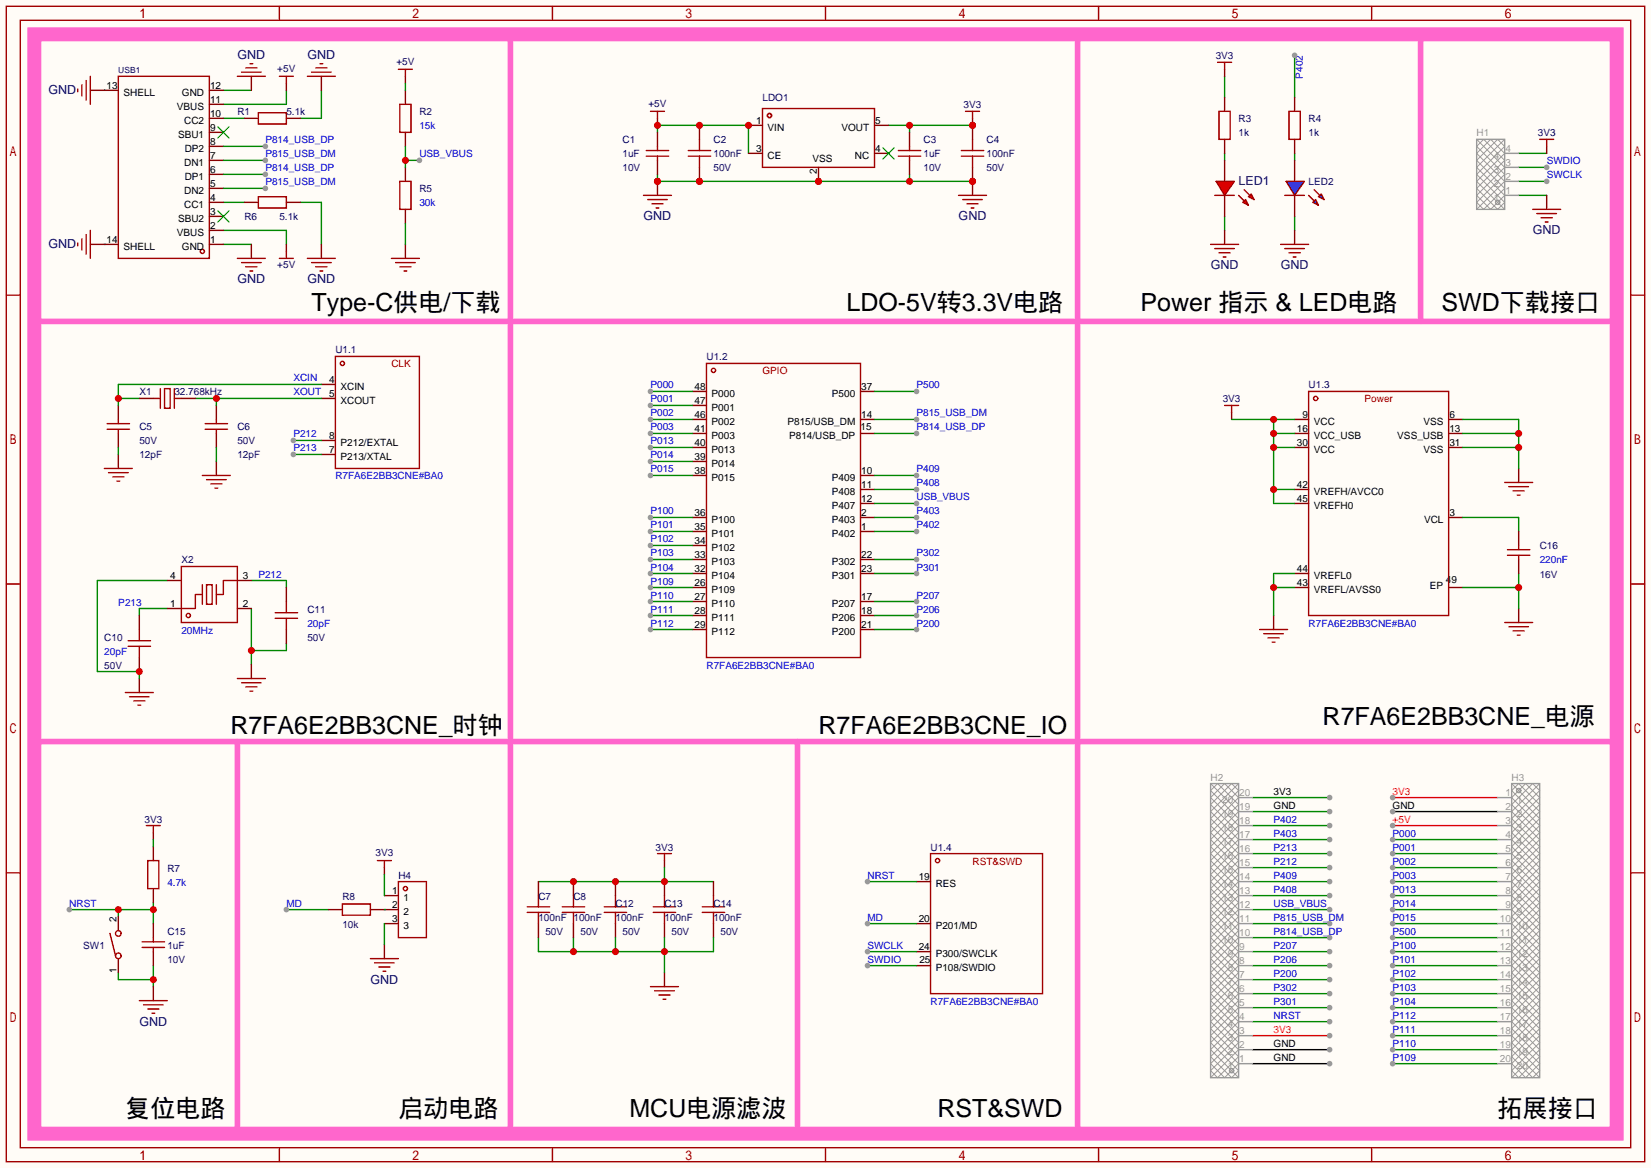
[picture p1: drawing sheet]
<svg xmlns="http://www.w3.org/2000/svg" width="299mm" height="212mm" viewBox="0 0 299 212" stroke-linecap="round" stroke-linejoin="round" font-family="sans-serif">
<path d="M0 0h299.5v211.8h-299.5z" fill="#fffcf7"/>
<g fill="none" stroke="#a10000" stroke-width=".25">
<path d="M1.1 1.1h297.2v209.6h-297.2zM3.7 3.7h292.1v204.5h-292.1zM50.7 1.1v2.6M100.2 1.1v2.6M149.7 1.1v2.6M199.3 1.1v2.6M248.8 1.1v2.6M1.1 53.5h2.6M295.8 53.5h2.5M60.8 64.6h15.3v20.4h-15.3zM128.1 65.9h28v53.4h-28zM237.4 71h25.4v40.6h-25.4z"/>
<path d="M1.1 105.9h2.6M295.8 105.9h2.5M1.1 158.3h2.6M168.8 154.8h20.3v25.4h-20.3zM295.8 158.3h2.5M50.7 208.2v2.5M100.2 208.2v2.5M149.7 208.2v2.5M199.3 208.2v2.5M248.8 208.2v2.5"/>
<circle cx="62.1" cy="65.9" r=".38"/>
<circle cx="129.4" cy="67.2" r=".38"/>
<circle cx="238.6" cy="72.3" r=".38"/>
<circle cx="170.1" cy="156.1" r=".38"/>
</g>
<g fill="none" stroke="#870000" stroke-width=".25">
<path d="M58.3 69.7h2.5M58.3 72.3h2.5M58.3 79.9h2.5M125.6 76.1h2.5M125.6 78.6h2.5M125.6 71h2.5M125.6 73.5h2.5M156.1 76.1h2.5M156.1 78.6h2.5M156.1 71h2.5M234.8 76.1h2.6M234.8 78.6h2.6"/>
<path d="M262.8 76.1h2.5M262.8 78.6h2.5M58.3 82.4h2.5M125.6 96.4h2.5M125.6 93.9h2.5M125.6 86.2h2.5M125.6 98.9h2.5M125.6 83.7h2.5M125.6 81.2h2.5M156.1 96.4h2.5M156.1 93.9h2.5M156.1 86.2h2.5"/>
<path d="M156.1 88.8h2.5M156.1 91.3h2.5M234.8 88.8h2.6M234.8 91.3h2.6M234.8 81.2h2.6M262.8 93.9h2.5M262.8 81.2h2.5M125.6 109.1h2.5M125.6 111.6h2.5M125.6 114.2h2.5M125.6 101.5h2.5M125.6 104h2.5"/>
<path d="M125.6 106.6h2.5M156.1 109.1h2.5M156.1 111.6h2.5M156.1 114.2h2.5M156.1 101.5h2.5M156.1 104h2.5M234.8 104h2.6M234.8 106.6h2.6M262.8 106.6h2.5M166.2 159.9h2.6M166.2 167.5h2.6M166.2 172.6h2.6"/>
<path d="M166.2 175.1h2.6"/>
</g>
<g fill="none" stroke="#008700" stroke-width=".25">
<path d="M18.9 16.4h.1M40.5 16.4h5.1M51.9 16.4v2.5h-11.4M58.3 16.4v5.1h-3.8M40.5 21.5h3.8M40.5 36.7h3.8M54.5 36.7h3.8v7.6M119.3 24v-1.3h16.5v5.1M119.3 31.6v1.3h57.1M165 31.6v1.3M18.9 44.3h.1M40.5 41.8h11.4v2.5"/>
<path d="M40.5 44.3h5.1"/>
</g>
<g fill="#c00">
<circle cx="119.3" cy="32.9" r=".63"/>
<circle cx="126.9" cy="32.9" r=".63"/>
<circle cx="148.5" cy="32.9" r=".63"/>
<circle cx="165" cy="32.9" r=".63"/>
<circle cx="176.4" cy="32.9" r=".63"/>
</g>
<path d="M161.2 22.7h15.2M165 22.7v1.3" fill="none" stroke="#008700" stroke-width=".25"/>
<g fill="#c00">
<circle cx="176.4" cy="22.7" r=".63"/>
<circle cx="165" cy="22.7" r=".63"/>
</g>
<path d="M222.1 13.8v3.9M234.8 10v7.7M222.1 27.8v1.3M222.1 39.2v2.6M234.8 39.2v2.6" fill="none" stroke="#008700" stroke-width=".25"/>
<circle cx="234.8" cy="10" r=".51" fill="#999"/>
<path d="M234.8 27.8v1.3M21.5 176.4v1.3h6.3M27.8 175.1v3.8" fill="none" stroke="#008700" stroke-width=".25"/>
<circle cx="27.8" cy="177.7" r=".63" fill="#c00"/>
<path d="M12.6 165h15.2M21.5 165v1.2M27.8 163.7v3.8" fill="none" stroke="#008700" stroke-width=".25"/>
<g fill="#c00">
<circle cx="21.5" cy="165" r=".63"/>
<circle cx="27.8" cy="165" r=".63"/>
</g>
<circle cx="12.6" cy="165" r=".51" fill="#999"/>
<g fill="none" stroke="#a10000" stroke-width=".25">
<path d="M14.1 16.1v.5M14.9 15.4v2M15.6 14.6v3.6M16.4 13.8v5.1M21.5 13.8h16.5v33.1h-16.5zM43.1 13.8h5M43.8 13.1h3.6M44.6 12.3h2M45.3 11.6h.5M50.7 13.8h2.5M51.9 13.8v1.3M55.8 13.8h5"/>
<path d="M56.5 13.1h3.6M57.3 12.3h2M58 11.6h.5M138.3 19.7h20.3v10.7h-20.3zM14.1 44.1v.5M14.9 43.3v2M15.6 42.5v3.6M16.4 41.8v5.1M43.1 46.9h5M43.8 47.6h3.6M44.6 48.4h2M45.3 49.1h.5"/>
<path d="M50.7 46.9h2.5M51.9 45.6v1.3M55.8 46.9h5M56.5 47.6h3.6M57.3 48.4h2M58 49.1h.5"/>
<circle cx="36.7" cy="45.6" r=".38"/>
</g>
<g fill="none" stroke="#870000" stroke-width=".25">
<path d="M16.4 16.4h5.1M38 18.9h2.5M38 16.4h2.5M45.6 13.8v2.6M51.9 15.1v1.3M58.3 13.8v2.6M38 39.2h2.5M38 36.7h2.5M38 34.2h2.5M38 31.6h2.5M38 29.1h2.5M38 26.5h2.5"/>
<path d="M38 24h2.5M38 21.5h2.5M135.8 22.7h2.5M16.4 44.3h5.1M38 44.3h2.5M38 41.8h2.5M45.6 44.3v2.6M51.9 44.3v1.3M58.3 44.3v2.6"/>
</g>
<path d="M39.5 38.2l2 2.1M39.5 23l2 2M41.5 38.2l-2 2.1M41.5 23l-2 2" fill="none" stroke="#3c3" stroke-width=".25"/>
<circle cx="135.8" cy="22.7" r=".63" fill="#c00"/>
<path d="M148.5 30.4v2.5" fill="none" stroke="#870000" stroke-width=".25"/>
<circle cx="148.5" cy="32.9" r=".63" fill="#c00"/>
<path d="M119.3 21.5v1.2M135.8 27.8h2.5M158.6 27.8h2.6M158.6 22.7h2.6" fill="none" stroke="#870000" stroke-width=".25"/>
<path d="M160.1 26.8l2.1 2M162.2 26.8l-2.1 2" fill="none" stroke="#3c3" stroke-width=".25"/>
<circle cx="139.6" cy="21" r=".38" fill="none" stroke="#a10000" stroke-width=".25"/>
<circle cx="119.3" cy="22.7" r=".63" fill="#c00"/>
<path d="M118 20.2h2.5M119.3 20.2v1.3" fill="none" stroke="#a10000" stroke-width=".25"/>
<path d="M119.3 32.9v2.5" fill="none" stroke="#870000" stroke-width=".25"/>
<circle cx="119.3" cy="32.9" r=".63" fill="#c00"/>
<path d="M116.7 35.4h5.1M117.5 36.2h3.5M118.2 37h2.1M119 37.7h.5M173.9 35.4h5M174.6 36.2h3.6M175.1 20.2h2.6M175.4 37h2M176.1 37.7h.6M176.4 20.2v1.3M220.3 35.4h3.6" fill="none" stroke="#a10000" stroke-width=".25"/>
<path d="M176.4 21.5v1.2M176.4 32.9v2.5M222.1 29.1v3.8M222.1 35.4v3.8" fill="none" stroke="#870000" stroke-width=".25"/>
<g fill="#f00" stroke="#a10000" stroke-width=".25">
<path d="M220.6 32.9h3.3l-1.8 2.5z"/>
<path d="M226.4 35.7l.5-.5 .6 1z"/>
<path d="M225.4 36.7l.5-.5 .5 1z"/>
</g>
<path d="M224.7 35.4l1 1M225.7 34.4l1 1M233 35.4h3.6" fill="none" stroke="#a10000" stroke-width=".25"/>
<path d="M234.8 29.1v3.8M234.8 35.4v3.8" fill="none" stroke="#870000" stroke-width=".25"/>
<g fill="#00f" stroke="#a10000" stroke-width=".25">
<path d="M233.3 32.9h3.3l-1.8 2.5z"/>
<path d="M239.1 35.7l.5-.5 .6 1z"/>
<path d="M238.1 36.7l.5-.5 .5 1z"/>
</g>
<g fill="none" stroke="#a10000" stroke-width=".25">
<path d="M220.9 11.3h2.5M222.1 11.3v1.3M46.9 20.4h5v2.1h-5zM46.9 35.7h5v2h-5zM124.8 28.3h4.1M237.4 35.4l1 1M238.4 34.4l1 1M219.6 44.3h5.1M220.3 45.1h3.6M221.1 45.8h2M221.9 46.6h.5M232.3 44.3h5.1"/>
<path d="M233 45.1h3.6M233.8 45.8h2M234.6 46.6h.5M26.5 149.7h2.6M27.8 149.7v1.3M19.9 169.3l1.1 4.1M25.3 181.5h5.1M26 182.2h3.6M26.8 183h2M27.6 183.8h.5"/>
<circle cx="21.5" cy="169.3" r=".51"/>
<circle cx="21.5" cy="173.4" r=".51"/>
</g>
<path d="M222.1 12.6v1.2M44.3 21.5h2.6M44.3 36.7h2.6M51.9 21.5h2.6M51.9 36.7h2.6M126.9 30.4v2.5M222.1 41.8v2.5M234.8 41.8v2.5M27.8 151v1.3M21.5 166.2v2.6M21.5 173.9v2.5M27.8 178.9v2.6" fill="none" stroke="#870000" stroke-width=".25"/>
<circle cx="126.9" cy="32.9" r=".63" fill="#c00"/>
<path d="M124.8 27.3h4.1M126.9 25.3v2" fill="none" stroke="#a10000" stroke-width=".25"/>
<path d="M126.9 22.7v2.6" fill="none" stroke="#870000" stroke-width=".25"/>
<circle cx="126.9" cy="22.7" r=".63" fill="#c00"/>
<path d="M126.9 28.3v2.1M174.4 28.3h4" fill="none" stroke="#a10000" stroke-width=".25"/>
<path d="M176.4 30.4v2.5" fill="none" stroke="#870000" stroke-width=".25"/>
<circle cx="176.4" cy="32.9" r=".63" fill="#c00"/>
<path d="M174.4 27.3h4M176.4 25.3v2" fill="none" stroke="#a10000" stroke-width=".25"/>
<path d="M176.4 22.7v2.6" fill="none" stroke="#870000" stroke-width=".25"/>
<circle cx="176.4" cy="22.7" r=".63" fill="#c00"/>
<path d="M117.2 28.3h4.1M117.2 27.3h4.1M119.3 26.5v.8M119.3 28.3v.8M162.9 28.3h4.1M162.9 27.3h4.1M165 26.5v.8M165 28.3v.8M176.4 28.3v2.1M221.1 20.2h2v5.1h-2zM233.8 20.2h2v5.1h-2z" fill="none" stroke="#a10000" stroke-width=".25"/>
<path d="M222.1 17.7v2.5M234.8 17.7v2.5M119.3 24v2.5M119.3 29.1v2.5M165 24v2.5M165 29.1v2.5M222.1 25.3v2.5M234.8 25.3v2.5" fill="none" stroke="#870000" stroke-width=".25"/>
<path d="M275.5 30.4h5" fill="none" stroke="#008700" stroke-width=".25"/>
<circle cx="280.5" cy="30.4" r=".51" fill="#999"/>
<path d="M275.5 27.8h5M275.5 35.4h5M275.5 32.9h5" fill="none" stroke="#008700" stroke-width=".25"/>
<circle cx="280.5" cy="32.9" r=".51" fill="#999"/>
<path d="M280.5 26.5v1.3M280.5 35.4v2.6" fill="none" stroke="#870000" stroke-width=".25"/>
<path d="M278 38h5.1M278.8 38.7h3.5M279.3 25.3h2.5M279.5 39.5h2.1M280.5 25.3v1.2M280.3 40.3h.5" fill="none" stroke="#a10000" stroke-width=".25"/>
<path d="M45.6 110.4v10.1M51.9 116.7v1.3h-6.3" fill="none" stroke="#008700" stroke-width=".25"/>
<circle cx="45.6" cy="118" r=".63" fill="#c00"/>
<path d="M21.5 73.5v2.6M21.5 78.6v2.6M39.2 73.5v2.6M39.2 78.6v2.6M21.5 82.4v2.6M39.2 83.7v2.5M25.3 123.1v2.5M45.6 120.5v2.6" fill="none" stroke="#870000" stroke-width=".25"/>
<g fill="none" stroke="#a10000" stroke-width=".25">
<path d="M19.4 77.9h4.1M19.4 76.8h4.1M21.5 76.1v.7M21.5 77.9v.7M37.2 77.9h4.1M37.2 76.8h4.1M39.2 76.1v.7M39.2 77.9v.7M18.9 85h5.1M19.7 85.7h3.5M20.4 86.5h2.1M21.2 87.2h.5"/>
<path d="M36.7 86.2h5.1M37.5 87h3.5M38.2 87.8h2.1M39 88.5h.5M22.7 125.6h5.1M23.5 126.4h3.6M24.3 127.1h2M25 127.9h.5M43.1 123.1h5M43.8 123.8h3.6M44.6 124.6h2M45.3 125.3h.5"/>
</g>
<path d="M21.5 72.3h3.8M58.3 69.7h-36.8v3.8M21.5 81.2v1.2M39.2 81.2v2.5" fill="none" stroke="#008700" stroke-width=".25"/>
<circle cx="21.5" cy="72.3" r=".63" fill="#c00"/>
<path d="M35.4 72.3h22.9M39.2 72.3v1.2" fill="none" stroke="#008700" stroke-width=".25"/>
<circle cx="39.2" cy="72.3" r=".63" fill="#c00"/>
<g fill="none" stroke="#a10000" stroke-width=".25">
<path d="M27.8 72.3h1.3M29.1 70.5v3.5M29.8 70.5h1.1v3.5h-1.1zM31.6 72.3h1.3M31.6 70.5v3.5M68.5 156.1h2.5M69.7 156.1v1.3M72.3 159.9h5v10.2h-5zM67.2 173.9h5.1M67.9 174.6h3.6M68.7 175.4h2M69.5 176.1h.5"/>
<circle cx="73.5" cy="161.2" r=".38"/>
</g>
<path d="M25.3 72.3h2.5M32.9 72.3h2.5M69.7 157.4v1.2M69.7 171.3v2.6M69.7 162.4h2.6M69.7 165h2.6M69.7 167.5h2.6" fill="none" stroke="#870000" stroke-width=".25"/>
<path d="M51.9 165h7.7" fill="none" stroke="#008700" stroke-width=".25"/>
<circle cx="51.9" cy="165" r=".51" fill="#999"/>
<path d="M30.4 105.3h-12.7v16.5h7.6v1.3M27.8 152.3v1.2M69.7 158.6v3.8M157.4 159.9h8.8M69.7 165h.1M69.7 167.5v3.8" fill="none" stroke="#008700" stroke-width=".25"/>
<path d="M27.8 153.5v2.6M27.8 161.2v2.5M59.6 165h2.5M67.2 165h2.5" fill="none" stroke="#870000" stroke-width=".25"/>
<path d="M26.8 156.1h2v5.1h-2zM62.1 164h5.1v2h-5.1z" fill="none" stroke="#a10000" stroke-width=".25"/>
<circle cx="157.4" cy="159.9" r=".51" fill="#999"/>
<path d="M157.4 167.5h8.8" fill="none" stroke="#008700" stroke-width=".25"/>
<circle cx="157.4" cy="167.5" r=".51" fill="#999"/>
<path d="M157.4 175.1h8.8" fill="none" stroke="#008700" stroke-width=".25"/>
<circle cx="157.4" cy="175.1" r=".51" fill="#999"/>
<path d="M157.4 172.6h8.8" fill="none" stroke="#008700" stroke-width=".25"/>
<circle cx="157.4" cy="172.6" r=".51" fill="#999"/>
<path d="M111.6 159.9v2.5M120.5 156.1v1.3M111.6 167.5v2.6" fill="none" stroke="#870000" stroke-width=".25"/>
<path d="M119.3 154.8h2.5M120.5 154.8v1.3M109.6 165.5h4.1M109.6 164.5h4.1M111.6 162.4v2.1" fill="none" stroke="#a10000" stroke-width=".25"/>
<path d="M97.7 159.9h31.7M120.5 157.4v2.5" fill="none" stroke="#008700" stroke-width=".25"/>
<circle cx="111.6" cy="159.9" r=".63" fill="#c00"/>
<path d="M111.6 165.5v2M118.5 165.5h4.1M118.5 164.5h4.1M120.5 162.4v2.1" fill="none" stroke="#a10000" stroke-width=".25"/>
<path d="M120.5 159.9v2.5M120.5 167.5v2.6" fill="none" stroke="#870000" stroke-width=".25"/>
<circle cx="120.5" cy="159.9" r=".63" fill="#c00"/>
<path d="M118 178.9h5.1M118.7 179.7h3.6M120.5 165.5v2M127.4 165.5h4M127.4 164.5h4M129.4 162.4v2.1M129.4 165.5v2M119.5 180.5h2M120.3 181.2h.5" fill="none" stroke="#a10000" stroke-width=".25"/>
<path d="M129.4 159.9v2.5M120.5 176.4v2.5M129.4 167.5v2.6" fill="none" stroke="#870000" stroke-width=".25"/>
<path d="M97.7 170.1v2.5h31.7v-2.5M104 170.1v2.5M111.6 170.1v2.5M120.5 170.1v6.3" fill="none" stroke="#008700" stroke-width=".25"/>
<g fill="#c00">
<circle cx="120.5" cy="172.6" r=".63"/>
<circle cx="111.6" cy="172.6" r=".63"/>
<circle cx="104" cy="172.6" r=".63"/>
</g>
<path d="M223.4 74.8v1.3M275.5 85v2.5M275.5 110.4v2.5" fill="none" stroke="#870000" stroke-width=".25"/>
<path d="M222.1 73.5h2.6M223.4 73.5v1.3M272.9 87.5h5.1M273.7 88.3h3.5M274.4 89h2.1M275.2 89.8h.5M272.9 112.9h5.1M273.7 113.7h3.5M274.4 114.4h2.1M275.2 115.2h.5" fill="none" stroke="#a10000" stroke-width=".25"/>
<path d="M265.3 93.9h10.2v2.5M265.3 106.6h10.2M275.5 104v6.4" fill="none" stroke="#008700" stroke-width=".25"/>
<circle cx="275.5" cy="106.6" r=".63" fill="#c00"/>
<path d="M265.3 76.1h10.2v8.9M265.3 78.6h10.2M265.3 81.2h10.2" fill="none" stroke="#008700" stroke-width=".25"/>
<g fill="#c00">
<circle cx="275.5" cy="78.6" r=".63"/>
<circle cx="275.5" cy="81.2" r=".63"/>
</g>
<path d="M231 111.6v2.6" fill="none" stroke="#870000" stroke-width=".25"/>
<path d="M228.5 114.2h5.1M229.2 114.9h3.6M230 115.7h2M230.8 116.5h.5" fill="none" stroke="#a10000" stroke-width=".25"/>
<path d="M223.4 76.1h11.4M231 76.1v15.2h3.8M231 78.6h3.8M231 81.2h3.8M231 88.8h3.8" fill="none" stroke="#008700" stroke-width=".25"/>
<g fill="#c00">
<circle cx="231" cy="76.1" r=".63"/>
<circle cx="231" cy="78.6" r=".63"/>
<circle cx="231" cy="81.2" r=".63"/>
<circle cx="231" cy="88.8" r=".63"/>
</g>
<path d="M158.6 76.1h7.6" fill="none" stroke="#008700" stroke-width=".25"/>
<circle cx="166.2" cy="76.1" r=".51" fill="#999"/>
<path d="M158.6 78.6h7.6" fill="none" stroke="#008700" stroke-width=".25"/>
<circle cx="166.2" cy="78.6" r=".51" fill="#999"/>
<path d="M40.5 26.5h7.6" fill="none" stroke="#008700" stroke-width=".25"/>
<circle cx="48.1" cy="26.5" r=".51" fill="#999"/>
<path d="M40.5 31.6h7.6" fill="none" stroke="#008700" stroke-width=".25"/>
<circle cx="48.1" cy="31.6" r=".51" fill="#999"/>
<path d="M40.5 34.2h7.6" fill="none" stroke="#008700" stroke-width=".25"/>
<circle cx="48.1" cy="34.2" r=".51" fill="#999"/>
<path d="M40.5 29.1h7.6" fill="none" stroke="#008700" stroke-width=".25"/>
<circle cx="48.1" cy="29.1" r=".51" fill="#999"/>
<path d="M158.6 91.3h7.6" fill="none" stroke="#008700" stroke-width=".25"/>
<circle cx="166.2" cy="91.3" r=".51" fill="#999"/>
<path d="M73.5 13.8v1.3M73.5 16.4v2.5M73.5 24v2.5M73.5 30.4v2.5M73.5 38v2.5M73.5 44.3v2.6" fill="none" stroke="#870000" stroke-width=".25"/>
<path d="M72.3 12.6h2.5M72.5 18.9h2v5.1h-2zM73.5 12.6v1.2M72.5 32.9h2v5.1h-2zM71 46.9h5.1M71.8 47.6h3.5M72.5 48.4h2M73.3 49.1h.5" fill="none" stroke="#a10000" stroke-width=".25"/>
<path d="M73.5 15.1v1.3M73.5 26.5v3.9M73.5 29.1h2.6M73.5 40.5v3.8" fill="none" stroke="#008700" stroke-width=".25"/>
<circle cx="73.5" cy="29.1" r=".63" fill="#c00"/>
<circle cx="76.1" cy="29.1" r=".51" fill="#999"/>
<path d="M227.2 182.8h14" fill="none" stroke="#008700" stroke-width=".25"/>
<circle cx="241.2" cy="182.8" r=".51" fill="#999"/>
<path d="M227.2 185.3h14" fill="none" stroke="#008700" stroke-width=".25"/>
<circle cx="241.2" cy="185.3" r=".51" fill="#999"/>
<path d="M227.2 187.8h14" fill="none" stroke="#f00" stroke-width=".25"/>
<circle cx="241.2" cy="187.8" r=".51" fill="#999"/>
<path d="M227.2 190.4h14" fill="none" stroke="#000" stroke-width=".25"/>
<circle cx="241.2" cy="190.4" r=".51" fill="#999"/>
<path d="M227.2 192.9h14" fill="none" stroke="#000" stroke-width=".25"/>
<circle cx="241.2" cy="192.9" r=".51" fill="#999"/>
<path d="M252.6 144.7h19.1" fill="none" stroke="#f00" stroke-width=".25"/>
<circle cx="252.6" cy="144.7" r=".51" fill="#999"/>
<path d="M252.6 147.2h19.1" fill="none" stroke="#000" stroke-width=".25"/>
<circle cx="252.6" cy="147.2" r=".51" fill="#999"/>
<path d="M252.6 149.7h19.1" fill="none" stroke="#f00" stroke-width=".25"/>
<circle cx="252.6" cy="149.7" r=".51" fill="#999"/>
<path d="M252.6 167.5h19.1" fill="none" stroke="#008700" stroke-width=".25"/>
<circle cx="252.6" cy="167.5" r=".51" fill="#999"/>
<path d="M252.6 165h19.1" fill="none" stroke="#008700" stroke-width=".25"/>
<circle cx="252.6" cy="165" r=".51" fill="#999"/>
<path d="M252.6 162.4h19.1" fill="none" stroke="#008700" stroke-width=".25"/>
<circle cx="252.6" cy="162.4" r=".51" fill="#999"/>
<path d="M252.6 159.9h19.1" fill="none" stroke="#008700" stroke-width=".25"/>
<circle cx="252.6" cy="159.9" r=".51" fill="#999"/>
<path d="M252.6 157.4h19.1" fill="none" stroke="#008700" stroke-width=".25"/>
<circle cx="252.6" cy="157.4" r=".51" fill="#999"/>
<path d="M252.6 152.3h19.1" fill="none" stroke="#008700" stroke-width=".25"/>
<circle cx="252.6" cy="152.3" r=".51" fill="#999"/>
<path d="M252.6 154.8h19.1" fill="none" stroke="#008700" stroke-width=".25"/>
<circle cx="252.6" cy="154.8" r=".51" fill="#999"/>
<path d="M118 71h7.6" fill="none" stroke="#008700" stroke-width=".25"/>
<circle cx="118" cy="71" r=".51" fill="#999"/>
<path d="M118 73.5h7.6" fill="none" stroke="#008700" stroke-width=".25"/>
<circle cx="118" cy="73.5" r=".51" fill="#999"/>
<path d="M118 76.1h7.6" fill="none" stroke="#008700" stroke-width=".25"/>
<circle cx="118" cy="76.1" r=".51" fill="#999"/>
<path d="M118 78.6h7.6" fill="none" stroke="#008700" stroke-width=".25"/>
<circle cx="118" cy="78.6" r=".51" fill="#999"/>
<path d="M118 81.2h7.6" fill="none" stroke="#008700" stroke-width=".25"/>
<circle cx="118" cy="81.2" r=".51" fill="#999"/>
<path d="M118 83.7h7.6" fill="none" stroke="#008700" stroke-width=".25"/>
<circle cx="118" cy="83.7" r=".51" fill="#999"/>
<path d="M118 93.9h7.6" fill="none" stroke="#008700" stroke-width=".25"/>
<circle cx="118" cy="93.9" r=".51" fill="#999"/>
<path d="M118 96.4h7.6" fill="none" stroke="#008700" stroke-width=".25"/>
<circle cx="118" cy="96.4" r=".51" fill="#999"/>
<path d="M118 98.9h7.6" fill="none" stroke="#008700" stroke-width=".25"/>
<circle cx="118" cy="98.9" r=".51" fill="#999"/>
<path d="M118 101.5h7.6" fill="none" stroke="#008700" stroke-width=".25"/>
<circle cx="118" cy="101.5" r=".51" fill="#999"/>
<path d="M118 104h7.6" fill="none" stroke="#008700" stroke-width=".25"/>
<circle cx="118" cy="104" r=".51" fill="#999"/>
<path d="M118 106.6h7.6" fill="none" stroke="#008700" stroke-width=".25"/>
<circle cx="118" cy="106.6" r=".51" fill="#999"/>
<path d="M118 109.1h7.6" fill="none" stroke="#008700" stroke-width=".25"/>
<circle cx="118" cy="109.1" r=".51" fill="#999"/>
<path d="M118 111.6h7.6" fill="none" stroke="#008700" stroke-width=".25"/>
<circle cx="118" cy="111.6" r=".51" fill="#999"/>
<path d="M118 114.2h7.6" fill="none" stroke="#008700" stroke-width=".25"/>
<circle cx="118" cy="114.2" r=".51" fill="#999"/>
<path d="M158.6 114.2h7.6" fill="none" stroke="#008700" stroke-width=".25"/>
<circle cx="166.2" cy="114.2" r=".51" fill="#999"/>
<path d="M158.6 111.6h7.6" fill="none" stroke="#008700" stroke-width=".25"/>
<circle cx="166.2" cy="111.6" r=".51" fill="#999"/>
<path d="M158.6 109.1h7.6" fill="none" stroke="#008700" stroke-width=".25"/>
<circle cx="166.2" cy="109.1" r=".51" fill="#999"/>
<path d="M158.6 104h7.6" fill="none" stroke="#008700" stroke-width=".25"/>
<circle cx="166.2" cy="104" r=".51" fill="#999"/>
<path d="M158.6 101.5h7.6" fill="none" stroke="#008700" stroke-width=".25"/>
<circle cx="166.2" cy="101.5" r=".51" fill="#999"/>
<path d="M158.6 96.4h7.6" fill="none" stroke="#008700" stroke-width=".25"/>
<circle cx="166.2" cy="96.4" r=".51" fill="#999"/>
<path d="M158.6 93.9h7.6" fill="none" stroke="#008700" stroke-width=".25"/>
<circle cx="166.2" cy="93.9" r=".51" fill="#999"/>
<path d="M158.6 88.8h7.6" fill="none" stroke="#008700" stroke-width=".25"/>
<circle cx="166.2" cy="88.8" r=".51" fill="#999"/>
<path d="M158.6 86.2h7.6" fill="none" stroke="#008700" stroke-width=".25"/>
<circle cx="166.2" cy="86.2" r=".51" fill="#999"/>
<path d="M158.6 71h7.6" fill="none" stroke="#008700" stroke-width=".25"/>
<circle cx="166.2" cy="71" r=".51" fill="#999"/>
<path d="M118 86.2h7.6" fill="none" stroke="#008700" stroke-width=".25"/>
<circle cx="118" cy="86.2" r=".51" fill="#999"/>
<path d="M227.2 162.4h14" fill="none" stroke="#008700" stroke-width=".25"/>
<circle cx="241.2" cy="162.4" r=".51" fill="#999"/>
<path d="M227.2 159.9h14" fill="none" stroke="#008700" stroke-width=".25"/>
<circle cx="241.2" cy="159.9" r=".51" fill="#999"/>
<path d="M227.2 157.4h14" fill="none" stroke="#008700" stroke-width=".25"/>
<circle cx="241.2" cy="157.4" r=".51" fill="#999"/>
<path d="M227.2 154.8h14" fill="none" stroke="#008700" stroke-width=".25"/>
<circle cx="241.2" cy="154.8" r=".51" fill="#999"/>
<path d="M227.2 149.7h14" fill="none" stroke="#008700" stroke-width=".25"/>
<circle cx="241.2" cy="149.7" r=".51" fill="#999"/>
<path d="M227.2 147.2h14" fill="none" stroke="#008700" stroke-width=".25"/>
<circle cx="241.2" cy="147.2" r=".51" fill="#999"/>
<path d="M227.2 180.2h14" fill="none" stroke="#008700" stroke-width=".25"/>
<circle cx="241.2" cy="180.2" r=".51" fill="#999"/>
<path d="M227.2 177.7h14" fill="none" stroke="#008700" stroke-width=".25"/>
<circle cx="241.2" cy="177.7" r=".51" fill="#999"/>
<path d="M227.2 175.1h14" fill="none" stroke="#008700" stroke-width=".25"/>
<circle cx="241.2" cy="175.1" r=".51" fill="#999"/>
<path d="M227.2 172.6h14" fill="none" stroke="#008700" stroke-width=".25"/>
<circle cx="241.2" cy="172.6" r=".51" fill="#999"/>
<path d="M227.2 170.1h14" fill="none" stroke="#008700" stroke-width=".25"/>
<circle cx="241.2" cy="170.1" r=".51" fill="#999"/>
<path d="M227.2 167.5h14" fill="none" stroke="#008700" stroke-width=".25"/>
<circle cx="241.2" cy="167.5" r=".51" fill="#999"/>
<path d="M227.2 165h14" fill="none" stroke="#008700" stroke-width=".25"/>
<circle cx="241.2" cy="165" r=".51" fill="#999"/>
<path d="M252.6 192.9h19.1" fill="none" stroke="#008700" stroke-width=".25"/>
<circle cx="252.6" cy="192.9" r=".51" fill="#999"/>
<path d="M252.6 180.2h19.1" fill="none" stroke="#008700" stroke-width=".25"/>
<circle cx="252.6" cy="180.2" r=".51" fill="#999"/>
<path d="M252.6 182.8h19.1" fill="none" stroke="#008700" stroke-width=".25"/>
<circle cx="252.6" cy="182.8" r=".51" fill="#999"/>
<path d="M252.6 185.3h19.1" fill="none" stroke="#008700" stroke-width=".25"/>
<circle cx="252.6" cy="185.3" r=".51" fill="#999"/>
<path d="M252.6 187.8h19.1" fill="none" stroke="#008700" stroke-width=".25"/>
<circle cx="252.6" cy="187.8" r=".51" fill="#999"/>
<path d="M252.6 190.4h19.1" fill="none" stroke="#008700" stroke-width=".25"/>
<circle cx="252.6" cy="190.4" r=".51" fill="#999"/>
<path d="M252.6 170.1h19.1" fill="none" stroke="#008700" stroke-width=".25"/>
<circle cx="252.6" cy="170.1" r=".51" fill="#999"/>
<path d="M252.6 172.6h19.1" fill="none" stroke="#008700" stroke-width=".25"/>
<circle cx="252.6" cy="172.6" r=".51" fill="#999"/>
<path d="M252.6 175.1h19.1" fill="none" stroke="#008700" stroke-width=".25"/>
<circle cx="252.6" cy="175.1" r=".51" fill="#999"/>
<path d="M252.6 177.7h19.1" fill="none" stroke="#008700" stroke-width=".25"/>
<circle cx="252.6" cy="177.7" r=".51" fill="#999"/>
<path d="M6.2 6.2h287v199.4h-287z" fill="none" stroke="#f6c" stroke-width="2.5"/>
<path d="M195.5 6.2v199.4M257.7 7.5v50.8M6.2 134.5h287M43.1 134.5v69.8M144.7 134.5v69.8" fill="none" stroke="#f6c" stroke-width="1"/>
<path d="M53.2 79.9h5.1" fill="none" stroke="#008700" stroke-width=".25"/>
<circle cx="53.2" cy="79.9" r=".51" fill="#999"/>
<path d="M53.2 82.4h5.1M30.4 110.4h-5.1v1.2" fill="none" stroke="#008700" stroke-width=".25"/>
<circle cx="53.2" cy="82.4" r=".51" fill="#999"/>
<path d="M45.6 105.3h6.3v1.3M227.2 144.7h14" fill="none" stroke="#008700" stroke-width=".25"/>
<path d="M92.6 6.2v199.9M6.2 58.3h287" fill="none" stroke="#f6c" stroke-width="1"/>
<circle cx="241.2" cy="144.7" r=".51" fill="#999"/>
<path d="M227.2 152.3h14" fill="none" stroke="#008700" stroke-width=".25"/>
<circle cx="241.2" cy="152.3" r=".51" fill="#999"/>
<g fill="none" stroke="#a10000" stroke-width=".25">
<path d="M273.4 99.7h4.1M275.5 98.9v.8M273.4 100.7h4.1M275.5 100.7v.8M25.8 171.8h4M25.8 170.8h4M27.8 170.1v.7M27.8 171.8v.8M95.6 165.5h4.1M95.6 164.5h4.1M97.7 162.4v2.1M97.7 165.5v2"/>
<path d="M102 165.5h4M102 164.5h4M104 162.4v2.1"/>
</g>
<path d="M275.5 96.4v2.5M275.5 101.5v2.5M97.7 159.9v2.5M104 159.9v2.5M27.8 167.5v2.6M27.8 172.6v2.5M97.7 167.5v2.6M104 167.5v2.6" fill="none" stroke="#870000" stroke-width=".25"/>
<circle cx="104" cy="159.9" r=".63" fill="#c00"/>
<path d="M104 165.5v2" fill="none" stroke="#a10000" stroke-width=".25"/>
<path d="M231 106.6h3.8M234.8 104h-3.8v7.6" fill="none" stroke="#008700" stroke-width=".25"/>
<circle cx="231" cy="106.6" r=".63" fill="#c00"/>
<path d="M25.3 119.3v2.5M30.4 110.4h2.5M30.4 105.3h2.5M43.1 110.4h2.5M43.1 105.3h2.5M51.9 106.6v2.5M51.9 114.2v2.5" fill="none" stroke="#870000" stroke-width=".25"/>
<g fill="none" stroke="#a10000" stroke-width=".25">
<path d="M23.2 117.2h4.1M32.9 102.7h10.2v10.2h-10.2zM36.7 107.8h-1.3v2.6h-2.5M36.7 106v3.6M37.5 106h1v3.6h-1zM39.2 106v3.6M43.1 105.3h-2.6v2.5h-1.3M49.9 112.1h4.1M49.9 111.1h4.1M51.9 109.1v2M51.9 112.1v2.1"/>
<circle cx="34.2" cy="111.6" r=".38"/>
</g>
<circle cx="25.3" cy="121.8" r=".63" fill="#c00"/>
<path d="M23.2 116.2h4.1M25.3 114.2v2M25.3 117.2v2.1" fill="none" stroke="#a10000" stroke-width=".25"/>
<path d="M25.3 111.6v2.6" fill="none" stroke="#870000" stroke-width=".25"/>
<g fill="none" stroke="#999" stroke-width=".18">
<path d="M267.8 26.5l1.3-1.2 3.8 3.8-5.1 5.1 3.9 3.8 1.2-1.3-5.1-5.1 5.1-5.1-1.2-1.2-3.9 3.8 5.1 5.1-3.8 3.8-1.3-1.3 5.1-5.1zM267.8 38l5.1-5.1-5.1-5.1 2.6-2.5 2.5 2.5-5.1 5.1 5.1 5.1M267.8 25.3l5.1 5.1-5.1 5 2.6 2.6 2.5-2.6-5.1-5 5.1-5.1M271.8 36.4l.2 .1M272 36.9l-.2 .1M219.6 142.1l5.1 5.1-5.1 5.1 5.1 5.1-5.1 5 5.1 5.1-5.1 5.1 5.1 5.1-5.1 5.1 5.1 5-5.1 5.1 2.5 2.6 2.6-2.6-5.1-5.1 5.1-5-5.1-5.1 5.1-5.1-5.1-5.1 5.1-5.1-5.1-5 5.1-5.1-5.1-5.1 5.1-5.1M220.9 142.1l-1.3 1.3 5.1 5.1-5.1 5 5.1 5.1-5.1 5.1 5.1 5.1-5.1 5.1 5.1 5-5.1 5.1 5.1 5.1-5.1 5.1 1.3 1.3 3.8-3.9-5.1-5 5.1-5.1-5.1-5.1 5.1-5.1-5.1-5.1 5.1-5-5.1-5.1 5.1-5.1-5.1-5.1 3.8-3.8 1.3 1.3-5.1 5.1 5.1 5-5.1 5.1 5.1 5.1-5.1 5.1 5.1 5.1-5.1 5 5.1 5.1-5.1 5.1 5.1 5.1-1.3 1.3-3.8-3.9 5.1-5-5.1-5.1 5.1-5.1-5.1-5.1 5.1-5.1-5.1-5 5.1-5.1-5.1-5.1 5.1-5.1zM274.2 143.4l1.3-1.3 3.8 3.8-5.1 5.1 5.1 5.1-5.1 5.1 5.1 5-5.1 5.1 5.1 5.1-5.1 5.1 5.1 5.1-5.1 5 3.8 3.9 1.3-1.3-5.1-5.1 5.1-5.1-5.1-5.1 5.1-5-5.1-5.1 5.1-5.1-5.1-5.1 5.1-5.1-5.1-5 5.1-5.1-1.3-1.3-3.8 3.8 5.1 5.1-5.1 5.1 5.1 5.1-5.1 5 5.1 5.1-5.1 5.1 5.1 5.1-5.1 5.1 5.1 5-3.8 3.9-1.3-1.3 5.1-5.1-5.1-5.1 5.1-5.1-5.1-5 5.1-5.1-5.1-5.1 5.1-5.1-5.1-5.1 5.1-5zM274.2 142.1l5.1 5.1-5.1 5.1 5.1 5.1-5.1 5 5.1 5.1-5.1 5.1 5.1 5.1-5.1 5.1 5.1 5-5.1 5.1 2.5 2.6 2.6-2.6-5.1-5.1 5.1-5-5.1-5.1 5.1-5.1-5.1-5.1 5.1-5.1-5.1-5 5.1-5.1-5.1-5.1 5.1-5.1M275.6 143l.2 .2M275.8 143.5l-.2 .2M219.6 195.5l5.1-5.1-5.1-5.1 5.1-5.1-5.1-5.1 5.1-5-5.1-5.1 5.1-5.1-5.1-5.1 5.1-5.1-5.1-5 2.5-2.6 2.6 2.6-5.1 5 5.1 5.1-5.1 5.1 5.1 5.1-5.1 5.1 5.1 5-5.1 5.1 5.1 5.1-5.1 5.1 5.1 5.1"/>
<path d="M223.6 193.8l.1 .2M223.7 194.3l-.1 .2M274.2 195.5l5.1-5.1-5.1-5.1 5.1-5.1-5.1-5.1 5.1-5-5.1-5.1 5.1-5.1-5.1-5.1 5.1-5.1-5.1-5 2.5-2.6 2.6 2.6-5.1 5 5.1 5.1-5.1 5.1 5.1 5.1-5.1 5.1 5.1 5-5.1 5.1 5.1 5.1-5.1 5.1 5.1 5.1"/>
</g>
<g fill="none" stroke="#999" stroke-width=".25">
<path d="M267.8 25.3h5.1v12.7h-5.1zM272.9 35.4h2.6M272.9 32.9h2.6M272.9 30.4h2.6M272.9 27.8h2.6M219.6 142.1h5.1v53.4h-5.1zM224.7 144.7h2.5M224.7 147.2h2.5M224.7 149.7h2.5M224.7 152.3h2.5M224.7 154.8h2.5M224.7 157.4h2.5"/>
<path d="M224.7 159.9h2.5M271.7 144.7h2.5M271.7 147.2h2.5M271.7 149.7h2.5M271.7 152.3h2.5M271.7 154.8h2.5M271.7 157.4h2.5M271.7 159.9h2.5M274.2 142.1h5.1v53.4h-5.1zM224.7 162.4h2.5M224.7 165h2.5M224.7 167.5h2.5"/>
<path d="M224.7 170.1h2.5M224.7 172.6h2.5M224.7 175.1h2.5M224.7 177.7h2.5M271.7 162.4h2.5M271.7 165h2.5M271.7 167.5h2.5M271.7 170.1h2.5M271.7 172.6h2.5M271.7 175.1h2.5M271.7 177.7h2.5M224.7 180.2h2.5"/>
<path d="M224.7 182.8h2.5M224.7 185.3h2.5M224.7 187.8h2.5M224.7 190.4h2.5M224.7 192.9h2.5M271.7 180.2h2.5M271.7 182.8h2.5M271.7 185.3h2.5M271.7 187.8h2.5M271.7 190.4h2.5M271.7 192.9h2.5"/>
<circle cx="271.7" cy="36.7" r=".38"/>
<circle cx="275.5" cy="143.4" r=".38"/>
<circle cx="223.4" cy="194.2" r=".38"/>
</g>
<g font-size="4.5">
<text x="56.5" y="56.5">Type-C供电/下载</text>
<text x="153.5" y="56.5">LDO-5V转3.3V电路</text>
<text x="206.9" y="56.5">Power 指示 &amp; LED电路</text>
<text x="261.5" y="56.5">SWD下载接口</text>
<text x="239.9" y="131.4">R7FA6E2BB3CNE_电源</text>
<text x="41.8" y="133.2">R7FA6E2BB3CNE_时钟</text>
<text x="148.5" y="133.2">R7FA6E2BB3CNE_IO</text>
<text x="22.7" y="202.5">复位电路</text>
<text x="72.3" y="202.5">启动电路</text>
<text x="114.2" y="202.5">MCU电源滤波</text>
<text x="170.1" y="202.5">RST&amp;SWD</text>
<text x="271.7" y="202.5">拓展接口</text>
</g>
<g font-size="2.3" fill="#000080">
<text x="43.1" y="10.8">GND</text>
<text x="55.8" y="10.8">GND</text>
<text x="8.8" y="17.1">GND</text>
<text x="224.7" y="33.6">LED1</text>
<text x="116.7" y="40">GND</text>
<text x="173.9" y="40">GND</text>
<text x="8.8" y="45">GND</text>
<text x="278" y="42.5">GND</text>
<text x="43.1" y="51.4">GND</text>
<text x="55.8" y="51.4">GND</text>
<text x="219.6" y="48.9">GND</text>
<text x="232.3" y="48.9">GND</text>
<text x="67.2" y="178.4">GND</text>
<text x="25.3" y="186">GND</text>
</g>
<g font-size="1.8" fill="#000080">
<text x="71.9" y="11.8">+5V</text>
<text x="220.5" y="10.8">3V3</text>
<text x="50.3" y="13">+5V</text>
<text x="43.1" y="20.9">R1</text>
<text x="51.9" y="20.9">5.1k</text>
<text x="76.1" y="20.9">R2</text>
<text x="117.6" y="19.4">+5V</text>
<text x="138.3" y="18.4">LDO1</text>
<text x="174.8" y="19.6">3V3</text>
<text x="224.7" y="22.2">R3</text>
<text x="237.4" y="22.2">R4</text>
<text x="112.9" y="26">C1</text>
<text x="112.9" y="28.5">1uF</text>
<text x="129.4" y="26">C2</text>
<text x="129.4" y="28.5">100nF</text>
<text x="167.5" y="26">C3</text>
<text x="167.5" y="28.5">1uF</text>
<text x="178.9" y="26">C4</text>
<text x="178.9" y="28.5">100nF</text>
<text x="224.7" y="24.7">1k</text>
<text x="237.4" y="24.7">1k</text>
<text x="278.9" y="24.7">3V3</text>
<text x="76.1" y="34.9">R5</text>
<text x="112.9" y="31.1">10V</text>
<text x="129.4" y="31.1">50V</text>
<text x="167.5" y="31.1">10V</text>
<text x="178.9" y="31.1">50V</text>
<text x="237.4" y="33.6">LED2</text>
<text x="44.3" y="40">R6</text>
<text x="50.7" y="40">5.1k</text>
<text x="50.3" y="48.6">+5V</text>
<text x="60.8" y="64.1">U1.1</text>
<text x="128.1" y="65.4">U1.2</text>
<text x="25.3" y="71.7">X1</text>
<text x="31.6" y="71.7">32.768kHz</text>
<text x="237.4" y="70.4">U1.3</text>
<text x="221.8" y="73">3V3</text>
<text x="25.3" y="78.1">C5</text>
<text x="25.3" y="80.6">50V</text>
<text x="25.3" y="83.1">12pF</text>
<text x="43.1" y="78.1">C6</text>
<text x="43.1" y="80.6">50V</text>
<text x="43.1" y="83.1">12pF</text>
<text x="279.3" y="99.7">C16</text>
<text x="32.9" y="102.2">X2</text>
<text x="279.3" y="104.7">16V</text>
<text x="55.8" y="111.1">C11</text>
<text x="18.9" y="116.2">C10</text>
<text x="55.8" y="116.2">50V</text>
<text x="18.9" y="121.2">50V</text>
<text x="26.2" y="149.2">3V3</text>
<text x="68.1" y="155.3">3V3</text>
<text x="118.9" y="154.3">3V3</text>
<text x="168.8" y="154.3">U1.4</text>
<text x="30.4" y="158.1">R7</text>
<text x="72.3" y="159.3">H4</text>
<text x="62.1" y="163.2">R8</text>
<text x="97.7" y="163.2">C7</text>
<text x="97.7" y="167">100nF</text>
<text x="104" y="163.2">C8</text>
<text x="104" y="167">100nF</text>
<text x="111.6" y="164.4">C12</text>
<text x="111.6" y="167">100nF</text>
<text x="120.5" y="164.4">C13</text>
<text x="120.5" y="167">100nF</text>
<text x="129.4" y="164.4">C14</text>
<text x="129.4" y="167">100nF</text>
<text x="15.1" y="172">SW1</text>
<text x="30.4" y="169.5">C15</text>
<text x="30.4" y="172">1uF</text>
<text x="62.1" y="168.2">10k</text>
<text x="98.9" y="169.5">50V</text>
<text x="105.3" y="169.5">50V</text>
<text x="112.9" y="169.5">50V</text>
<text x="121.8" y="169.5">50V</text>
<text x="130.7" y="169.5">50V</text>
<text x="30.4" y="174.6">10V</text>
</g>
<g font-size="1.8">
<text x="19.3" y="16.1">13</text>
<text x="22.4" y="17.3">SHELL</text>
<text x="33" y="17.3">GND</text>
<text x="38.1" y="16.1">12</text>
<text x="32.1" y="19.9">VBUS</text>
<text x="33.4" y="22.4">CC2</text>
<text x="38.1" y="23.7">9</text>
<text x="38.1" y="21.2">10</text>
<text x="38.1" y="18.6">11</text>
<text x="137.2" y="22.4">1</text>
<text x="139.2" y="23.7">VIN</text>
<text x="152.6" y="23.7">VOUT</text>
<text x="158.7" y="22.4">5</text>
<text x="32.3" y="25">SBU1</text>
<text x="33.5" y="27.5">DP2</text>
<text x="38.1" y="28.8">7</text>
<text x="38.1" y="26.2">8</text>
<text x="137.2" y="27.5">3</text>
<text x="139.2" y="28.8">CE</text>
<text x="147.4" y="29.3">VSS</text>
<text x="155.1" y="28.8">NC</text>
<text x="158.7" y="27.5">4</text>
<text x="33.4" y="35.1">DN2</text>
<text x="33.4" y="30">DN1</text>
<text x="33.5" y="32.6">DP1</text>
<text x="38.1" y="33.9">5</text>
<text x="38.1" y="31.3">6</text>
<text x="148.2" y="31.5" transform="rotate(-90 148.2 31.5)">2</text>
<text x="32.3" y="40.2">SBU2</text>
<text x="33.4" y="37.7">CC1</text>
<text x="38.1" y="41.5">2</text>
<text x="38.1" y="38.9">3</text>
<text x="38.1" y="36.4">4</text>
<text x="19.3" y="44">14</text>
<text x="22.4" y="45.3">SHELL</text>
<text x="32.1" y="42.7">VBUS</text>
<text x="33" y="45.3">GND</text>
<text x="38.1" y="44">1</text>
<text x="59.7" y="69.4">4</text>
<text x="59.7" y="72">5</text>
<text x="61.8" y="70.7">XCIN</text>
<text x="126" y="70.7">48</text>
<text x="129.1" y="72">P000</text>
<text x="150.9" y="72">P500</text>
<text x="156.2" y="70.7">37</text>
<text x="61.8" y="73.2">XCOUT</text>
<text x="126" y="73.2">47</text>
<text x="126" y="75.8">46</text>
<text x="129.1" y="74.5">P001</text>
<text x="129.1" y="77">P002</text>
<text x="142.8" y="77">P815/USB_DM</text>
<text x="156.2" y="75.8">14</text>
<text x="236.2" y="75.8">9</text>
<text x="238.3" y="77">VCC</text>
<text x="258.2" y="77">VSS</text>
<text x="262.9" y="75.8">6</text>
<text x="59.7" y="82.1">7</text>
<text x="59.7" y="79.6">8</text>
<text x="61.8" y="83.4">P213/XTAL</text>
<text x="61.8" y="80.8">P212/EXTAL</text>
<text x="126" y="78.3">41</text>
<text x="126" y="83.4">39</text>
<text x="126" y="80.8">40</text>
<text x="129.1" y="79.6">P003</text>
<text x="129.1" y="82.1">P013</text>
<text x="143.1" y="79.6">P814/USB_DP</text>
<text x="156.1" y="78.1">15</text>
<text x="235.2" y="78.3">16</text>
<text x="235.2" y="80.8">30</text>
<text x="238.3" y="79.6">VCC_USB</text>
<text x="238.3" y="82.1">VCC</text>
<text x="253.5" y="79.6">VSS_USB</text>
<text x="258.2" y="82.1">VSS</text>
<text x="262.9" y="78.3">13</text>
<text x="262.9" y="80.8">31</text>
<text x="126" y="85.9">38</text>
<text x="129.1" y="87.2">P015</text>
<text x="129.1" y="84.7">P014</text>
<text x="150.9" y="87.2">P409</text>
<text x="150.9" y="89.7">P408</text>
<text x="156.2" y="85.9">10</text>
<text x="156.2" y="88.5">11</text>
<text x="235.2" y="88.5">42</text>
<text x="238.3" y="89.7">VREFH/AVCC0</text>
<text x="126" y="93.5">36</text>
<text x="129.1" y="94.8">P100</text>
<text x="150.9" y="94.8">P403</text>
<text x="150.9" y="92.3">P407</text>
<text x="156.2" y="93.5">2</text>
<text x="156.2" y="91">12</text>
<text x="235.2" y="91">45</text>
<text x="238.3" y="92.3">VREFH0</text>
<text x="258.3" y="94.8">VCL</text>
<text x="262.9" y="93.5">3</text>
<text x="126" y="98.6">34</text>
<text x="126" y="96.1">35</text>
<text x="126" y="101.2">33</text>
<text x="129.1" y="99.9">P102</text>
<text x="129.1" y="97.4">P101</text>
<text x="150.9" y="97.4">P402</text>
<text x="156.2" y="96.1">1</text>
<text x="156.2" y="101.2">22</text>
<text x="30.9" y="105">4</text>
<text x="44.1" y="105">3</text>
<text x="126" y="106.2">26</text>
<text x="126" y="103.7">32</text>
<text x="129.1" y="107.5">P109</text>
<text x="129.1" y="102.4">P103</text>
<text x="129.1" y="105">P104</text>
<text x="150.9" y="102.4">P302</text>
<text x="150.9" y="105">P301</text>
<text x="156.2" y="103.7">23</text>
<text x="235.2" y="106.2">43</text>
<text x="235.2" y="103.7">44</text>
<text x="238.3" y="107.5">VREFL/AVSS0</text>
<text x="238.3" y="105">VREFL0</text>
<text x="259.3" y="106.8">EP</text>
<text x="262.3" y="105.8">49</text>
<text x="30.9" y="110.1">1</text>
<text x="44.1" y="110.1">2</text>
<text x="126" y="108.8">27</text>
<text x="126" y="111.3">28</text>
<text x="126" y="113.9">29</text>
<text x="129.1" y="110.1">P110</text>
<text x="129.1" y="112.6">P111</text>
<text x="150.9" y="110.1">P207</text>
<text x="150.9" y="112.6">P206</text>
<text x="156.2" y="108.8">17</text>
<text x="156.2" y="111.3">18</text>
<text x="156.2" y="113.9">21</text>
<text x="129.1" y="115.1">P112</text>
<text x="150.9" y="115.1">P200</text>
<text x="231" y="146.6">GND</text>
<text x="231" y="144.1">3V3</text>
<text x="252.6" y="146.6">GND</text>
<text x="166.6" y="159.6">19</text>
<text x="169.7" y="160.9">RES</text>
<text x="21.2" y="167.3" transform="rotate(-90 21.2 167.3)">2</text>
<text x="71.1" y="162.1">1</text>
<text x="71.1" y="164.7">2</text>
<text x="71.1" y="167.2">3</text>
<text x="73.2" y="163.4">1</text>
<text x="73.2" y="165.9">2</text>
<text x="166.6" y="167.2">20</text>
<text x="73.2" y="168.5">3</text>
<text x="166.6" y="172.3">24</text>
<text x="169.7" y="168.5">P201/MD</text>
<text x="169.7" y="173.6">P300/SWCLK</text>
<text x="21.2" y="176.4" transform="rotate(-90 21.2 176.4)">1</text>
<text x="166.8" y="174.6">25</text>
<text x="169.7" y="176.1">P108/SWDIO</text>
<text x="231" y="189.8">GND</text>
<text x="231" y="192.4">GND</text>
</g>
<g font-size="1.8" fill="#00f">
<text x="236.3" y="14.3" transform="rotate(-90 236.3 14.3)">P402</text>
<text x="76.1" y="23.5">15k</text>
<text x="48.1" y="26">P814_USB_DP</text>
<text x="48.1" y="28.5">P815_USB_DM</text>
<text x="76.1" y="28.5">USB_VBUS</text>
<text x="280.5" y="29.8">SWDIO</text>
<text x="48.1" y="31.1">P814_USB_DP</text>
<text x="48.1" y="33.6">P815_USB_DM</text>
<text x="280.5" y="32.3">SWCLK</text>
<text x="76.1" y="37.4">30k</text>
<text x="53.2" y="69.2">XCIN</text>
<text x="53.2" y="71.7">XOUT</text>
<text x="118" y="70.4">P000</text>
<text x="166.2" y="70.4">P500</text>
<text x="118" y="73">P001</text>
<text x="118" y="75.5">P002</text>
<text x="166.2" y="75.5">P815_USB_DM</text>
<text x="53.2" y="79.3">P212</text>
<text x="53.2" y="81.9">P213</text>
<text x="118" y="78.1">P003</text>
<text x="118" y="80.6">P013</text>
<text x="118" y="83.1">P014</text>
<text x="166.2" y="78.1">P814_USB_DP</text>
<text x="60.8" y="87">R7FA6E2BB3CNE#BA0</text>
<text x="118" y="85.7">P015</text>
<text x="166.2" y="88.2">P408</text>
<text x="166.2" y="85.7">P409</text>
<text x="118" y="93.3">P100</text>
<text x="118" y="95.8">P101</text>
<text x="166.2" y="90.8">USB_VBUS</text>
<text x="166.2" y="95.8">P402</text>
<text x="166.2" y="93.3">P403</text>
<text x="118" y="98.4">P102</text>
<text x="118" y="100.9">P103</text>
<text x="166.2" y="100.9">P302</text>
<text x="46.9" y="104.7">P212</text>
<text x="118" y="103.5">P104</text>
<text x="118" y="106">P109</text>
<text x="166.2" y="103.5">P301</text>
<text x="279.3" y="102.2">220nF</text>
<text x="21.5" y="109.8">P213</text>
<text x="55.8" y="113.6">20pF</text>
<text x="118" y="108.5">P110</text>
<text x="118" y="111.1">P111</text>
<text x="118" y="113.6">P112</text>
<text x="166.2" y="113.6">P200</text>
<text x="166.2" y="111.1">P206</text>
<text x="166.2" y="108.5">P207</text>
<text x="237.4" y="113.6">R7FA6E2BB3CNE#BA0</text>
<text x="18.9" y="118.7">20pF</text>
<text x="32.9" y="114.9">20MHz</text>
<text x="128.1" y="121.2">R7FA6E2BB3CNE#BA0</text>
<text x="231" y="149.2">P402</text>
<text x="231" y="154.3">P213</text>
<text x="231" y="151.7">P403</text>
<text x="252.6" y="151.7">P000</text>
<text x="252.6" y="154.3">P001</text>
<text x="30.4" y="160.6">4.7k</text>
<text x="157.4" y="159.3">NRST</text>
<text x="231" y="161.9">P408</text>
<text x="231" y="159.3">P409</text>
<text x="231" y="156.8">P212</text>
<text x="252.6" y="161.9">P013</text>
<text x="252.6" y="159.3">P003</text>
<text x="252.6" y="156.8">P002</text>
<text x="12.6" y="164.4">NRST</text>
<text x="51.9" y="164.4">MD</text>
<text x="157.4" y="167">MD</text>
<text x="231" y="167">P815_USB_DM</text>
<text x="231" y="164.4">USB_VBUS</text>
<text x="252.6" y="167">P015</text>
<text x="252.6" y="164.4">P014</text>
<text x="157.4" y="172">SWCLK</text>
<text x="231" y="172">P207</text>
<text x="231" y="169.5">P814_USB_DP</text>
<text x="252.6" y="169.5">P500</text>
<text x="252.6" y="172">P100</text>
<text x="157.4" y="174.6">SWDIO</text>
<text x="231" y="179.7">P302</text>
<text x="231" y="177.1">P200</text>
<text x="231" y="174.6">P206</text>
<text x="252.6" y="179.7">P103</text>
<text x="252.6" y="174.6">P101</text>
<text x="252.6" y="177.1">P102</text>
<text x="168.8" y="182.2">R7FA6E2BB3CNE#BA0</text>
<text x="231" y="182.2">P301</text>
<text x="231" y="184.7">NRST</text>
<text x="252.6" y="182.2">P104</text>
<text x="252.6" y="184.7">P112</text>
<text x="252.6" y="187.3">P111</text>
<text x="252.6" y="189.8">P110</text>
<text x="252.6" y="192.4">P109</text>
</g>
<g font-size="1.8" fill="#999">
<text x="267.8" y="24.7">H1</text>
<text x="271" y="28.8">4</text>
<text x="273" y="27.5">4</text>
<text x="271" y="33.9">2</text>
<text x="271" y="31.3">3</text>
<text x="273" y="35.1">1</text>
<text x="273" y="32.6">2</text>
<text x="273" y="30">3</text>
<text x="271" y="36.4">1</text>
<text x="219.6" y="141.6">H2</text>
<text x="274.2" y="141.6">H3</text>
<text x="221.7" y="148.2">19</text>
<text x="221.7" y="145.6">20</text>
<text x="224.8" y="149.4">18</text>
<text x="224.8" y="146.9">19</text>
<text x="224.8" y="144.3">20</text>
<text x="273.1" y="144.3">1</text>
<text x="273.1" y="146.9">2</text>
<text x="273.1" y="149.4">3</text>
<text x="275.1" y="145.6">1</text>
<text x="275.1" y="148.2">2</text>
<text x="221.7" y="155.8">16</text>
<text x="221.7" y="153.2">17</text>
<text x="221.7" y="150.7">18</text>
<text x="224.8" y="154.5">16</text>
<text x="224.8" y="152">17</text>
<text x="273.1" y="152">4</text>
<text x="273.1" y="154.5">5</text>
<text x="275.1" y="150.7">3</text>
<text x="275.1" y="153.2">4</text>
<text x="275.1" y="155.8">5</text>
<text x="221.7" y="160.9">14</text>
<text x="221.7" y="158.3">15</text>
<text x="224.8" y="159.6">14</text>
<text x="224.8" y="157">15</text>
<text x="273.1" y="157">6</text>
<text x="273.1" y="159.6">7</text>
<text x="275.1" y="158.3">6</text>
<text x="275.1" y="160.9">7</text>
<text x="221.7" y="165.9">12</text>
<text x="221.7" y="163.4">13</text>
<text x="224.8" y="167.2">11</text>
<text x="224.8" y="164.7">12</text>
<text x="224.8" y="162.1">13</text>
<text x="272" y="167.2">10</text>
<text x="273.1" y="162.1">8</text>
<text x="273.1" y="164.7">9</text>
<text x="275.1" y="163.4">8</text>
<text x="275.1" y="165.9">9</text>
<text x="221.7" y="171">10</text>
<text x="221.7" y="168.5">11</text>
<text x="222.7" y="173.6">9</text>
<text x="224.8" y="172.3">9</text>
<text x="224.8" y="169.7">10</text>
<text x="272" y="169.7">11</text>
<text x="272" y="172.3">12</text>
<text x="275.1" y="168.5">10</text>
<text x="275.1" y="171">11</text>
<text x="275.1" y="173.6">12</text>
<text x="222.7" y="178.6">7</text>
<text x="222.7" y="176.1">8</text>
<text x="224.8" y="179.9">6</text>
<text x="224.8" y="177.4">7</text>
<text x="224.8" y="174.8">8</text>
<text x="272" y="174.8">13</text>
<text x="272" y="177.4">14</text>
<text x="272" y="179.9">15</text>
<text x="275.1" y="176.1">13</text>
<text x="275.1" y="178.6">14</text>
<text x="222.7" y="183.7">5</text>
<text x="222.7" y="181.2">6</text>
<text x="224.8" y="185">4</text>
<text x="224.8" y="182.4">5</text>
<text x="272" y="182.4">16</text>
<text x="272" y="185">17</text>
<text x="275.1" y="181.2">15</text>
<text x="275.1" y="183.7">16</text>
<text x="222.7" y="191.3">2</text>
<text x="222.7" y="188.8">3</text>
<text x="222.7" y="186.3">4</text>
<text x="224.8" y="190.1">2</text>
<text x="224.8" y="187.5">3</text>
<text x="272" y="187.5">18</text>
<text x="272" y="190.1">19</text>
<text x="275.1" y="186.3">17</text>
<text x="275.1" y="188.8">18</text>
<text x="275.1" y="191.3">19</text>
<text x="222.7" y="193.9">1</text>
<text x="224.8" y="192.6">1</text>
<text x="272" y="192.6">20</text>
<text x="275.1" y="193.9">20</text>
</g>
<g font-size="1.8" fill="#a00000">
<text x="71" y="66.6">CLK</text>
<text x="138.3" y="67.9">GPIO</text>
<text x="247.5" y="73">Power</text>
<text x="176.4" y="156.8">RST&amp;SWD</text>
</g>
<g font-size="1.8" fill="#f00">
<text x="252.6" y="144.1">3V3</text>
<text x="252.6" y="149.2">+5V</text>
<text x="231" y="187.3">3V3</text>
</g>
<text font-size="1.5" fill="#000080" x="21.5" y="13.3">USB1</text>
</svg>
